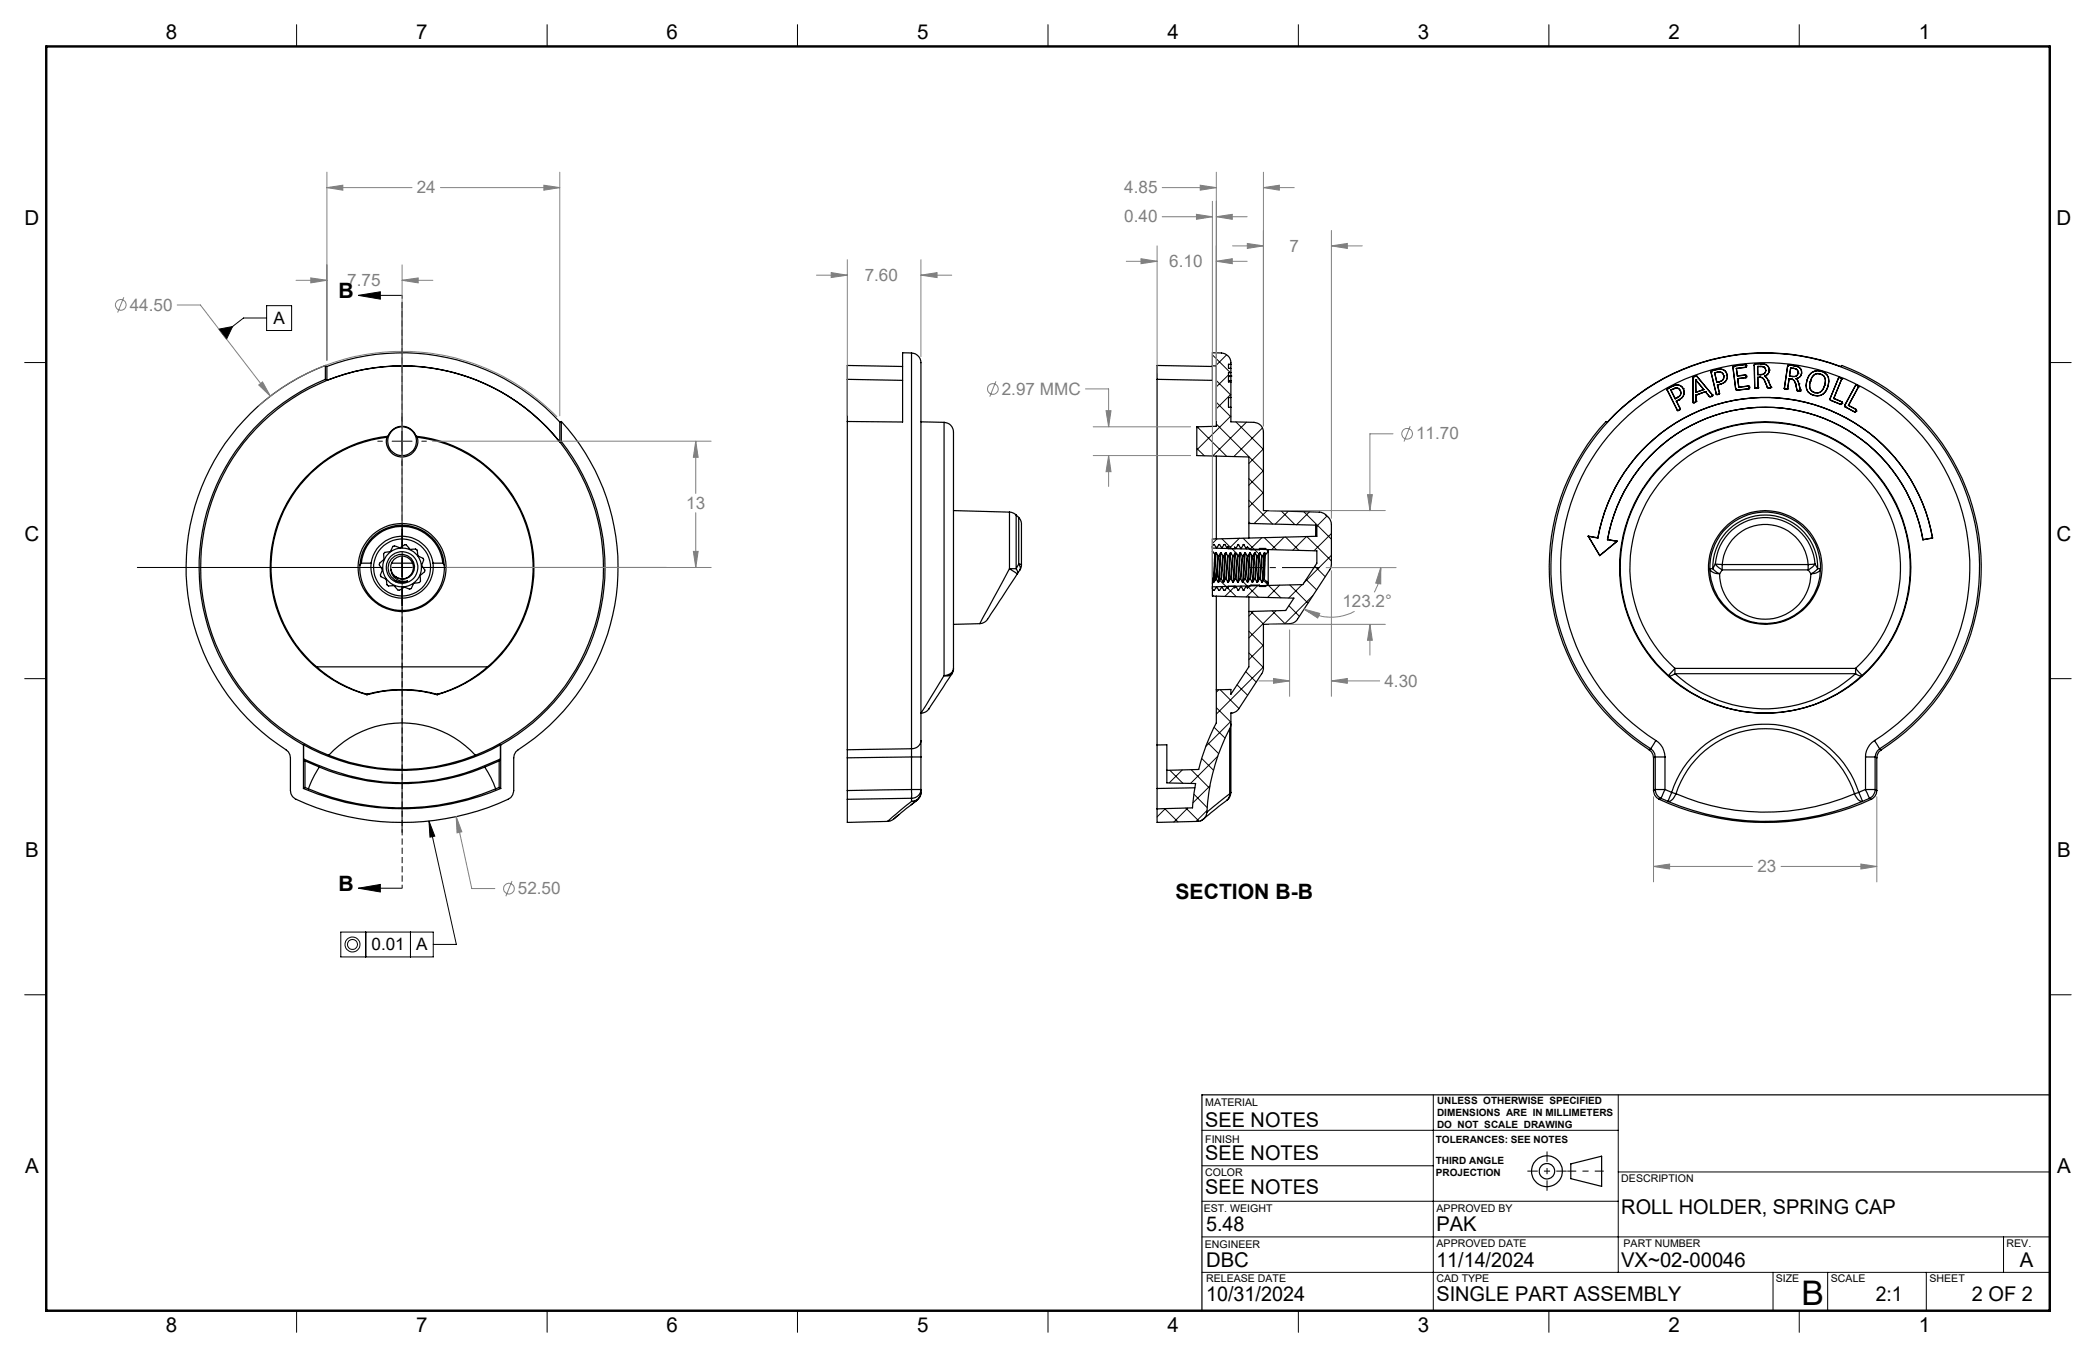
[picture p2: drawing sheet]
<svg xmlns="http://www.w3.org/2000/svg" width="432mm" height="279mm" viewBox="0 0 432 279" stroke-linecap="round" stroke-linejoin="round" font-family="sans-serif">
<g fill="none" stroke="#000" stroke-width=".25">
<path d="M67 78.1a41.8 41.8 0 0 0-25.9 36.2 41.8 41.8 0 0 0 21.4 39.1M67 75.2a44.5 44.5 0 0 0-28.4 37.1 44.5 44.5 0 0 0 20.3 42.1l.5 .4 .3 .6 .1 .6v6.8a1.93 1.93 0 0 0 1.2 1.8 52 52 0 0 0 44.2-.4l.4-.5 .2-.9v-6.8l.1-.6 .4-.6a44.9 44.9 0 0 0 21-38.3 44.3 44.3 0 0 0-11.7-29.7M67 78.1l.3 .2M67 75.2v2.9M67 75.2l.3 .3M67.3 78.3a41.4 41.4 0 0 1 48 12.7M67.3 75.5a44.2 44.2 0 0 1 48 11.4M67.3 75.5v2.8M174.6 78.1v8.7M174.6 78.1l11.3 .2M185.9 75.5l-11.3-.3v2.9M187.8 72.7a2.31 2.31 0 0 1 1.9 2.9v76.9"/>
<path d="M187.8 72.7l-1.9-.1v14.3l-11.3-.1M187.8 72.7v81.5M238.4 78.1v75.3M249.8 75.3v3l-11.4-.2M249.8 75.5l-11.4-.3v2.9M249.8 75.3l.8 .1v12.4l-4 .1v5.9l10.7 .3v13.7M253.1 78.4h.5M253.6 75h-.5v.8h.5v.9h-.5v.7h.5M253.6 76.7v.7M253.6 75v.8M253.6 75a2.04 2.04 0 0 0-2-2.3l-1.8-.1v2.7M253.6 77.5h-.5v1.1l.5 .1"/>
<path d="M253.6 77.5v.9M253.6 77.4h.1M253.6 77.4v.1M253.6 78.4v3.4M344.6 79.5a1.47 1.47 0 0 1 2.2 .5M344.6 79.5h.1M344.6 79.5l-1 .5M348.8 77.8h.1M348.8 77.8v4.9M349.1 77.5l-.3 .3M349.1 77.5h.5M349.1 77.5h.1"/>
<path d="M349.3 78.2h.1M349.3 78.2l.1 2.6M349.3 78.2l1.7 2M349.6 77.5l3.1 3.8M349.6 77.5h-.5M349.6 77.5h.1M352.5 76.7h.1M352.5 76.7l1.1 4.5M352.7 76.3l-.2 .4M352.7 76.3h.1M353.2 76.8h.1M353.2 76.8l.5 1.9"/>
<path d="M353.7 78.7h.1M353.7 76.1a1.55 1.55 0 0 1 2.1 1M353.7 76.1a1.48 1.48 0 0 1 2.1 1M353.7 76.1l-1 .2M353.7 76.1h.1M353.8 79.3l.5 1.7M353.8 79.3h.1M353.8 76.6a.95 .95 0 0 1 1.3 .7M353.8 76.6h.1M353.8 76.6l-.6 .2M354.3 78.6h.1M354.3 78.6l-.6 .1"/>
<path d="M354.4 79.1h.1M354.4 79.1l-.6 .2M355.1 77.3a1 1 0 0 1-.8 1.3M355.1 77.3h.1M355.1 77.3a.97 .97 0 0 1-.8 1.3M355.8 77.1a1.59 1.59 0 0 1-1.4 2M355.8 77.1h.1M355.8 77.1a1.64 1.64 0 0 1-1.4 2M357 75.7h.1M357 75.7l.6 4.4M357.2 75.4l-.2 .3M357.2 75.4h.1"/>
<path d="M357.7 75.9l.2 1.5M357.7 75.8l.2 1.6M357.7 75.8v.1M357.9 77.4h.1M358 78h.1M358 78l.2 1.7M358.2 79.7h.1M359.6 77.2l.2 .3M359.6 75l.2 .3M359.6 75.1l.2 .2M359.6 75v.1M359.6 77.2l-1.7 .2"/>
<path d="M359.6 75l-2.4 .4M359.6 77.2h.1M359.6 75.1l-2.4 .3M359.7 77.8h.1M359.7 77.8l-1.7 .2M359.7 75.6l-2 .3M359.7 75.6l-2 .2M359.7 75.6h.1M359.8 77.5l-.1 .3M359.8 75.3l-.1 .3M359.8 77.5h.1M359.8 75.3h.1"/>
<path d="M360.2 79.5l.2 .2M360.2 79.5h.1M360.2 79.5l-2 .2M360.4 79.7l-.1 .3M360.4 79.7h.1M361.4 75.2l.1 4.6M361.4 75.2h.1M361.5 79.8l.3 .2M361.5 79.8h.1M361.5 79.8l.3 .1M361.6 74.9l-.2 .3M361.6 74.9h1.1"/>
<path d="M361.6 74.9h.1M361.8 79.9v.1M362.1 75.5h.1M362.1 75.5h.6M362.1 75.5v1.7M362.1 77.7l.1 2.1M362.1 77.7h.4M362.1 77.2h.7M362.2 79.8l-.4 .2M362.2 79.8l-.4 .1M362.2 79.8h.1M362.5 77.7h.2a1.09 1.09 0 0 1 .9 .9"/>
<path d="M362.5 77.7h.1M362.5 77.7a.99 .99 0 0 1 1.1 .9M362.7 75.5h.1M362.7 75.5h.5M362.7 74.9h.6M362.7 74.9h.1M362.7 74.9h-1.1M362.8 77.1l-.7 .1M362.8 77.1v.1M363.2 75.5h.1M363.2 75.5l.4 .2 .2 .6M363.2 75.5a.77 .77 0 0 1 .5 .8"/>
<path d="M363.3 74.9a1.33 1.33 0 0 1 1.2 1.3M363.3 74.9a1.26 1.26 0 0 1 1.2 1.3M363.3 74.9h.1M363.5 77.5h.1M363.5 77.5l.3 .1 .5 .8M363.6 77.5l.7 .9M363.6 78.6l.5 1.2M363.6 78.6h.1M363.7 76.3a.83 .83 0 0 1-.9 .8M363.7 76.3h.1M363.8 76.3l-.1 .2a.9 .9 0 0 1-.9 .7M364.1 79.8l.4 .1"/>
<path d="M364.1 79.8h.1M364.3 78.4h.1M364.3 78.4l.5 1.1M364.3 78.4l.4 1.1M364.5 76.2a1.33 1.33 0 0 1-.9 1.3M364.5 76.2h.1M364.5 79.9h.1M364.7 79.5h.1M364.7 79.5l.1 .3M364.8 79.5v.3M364.8 79.8l-.3 .1M364.8 79.8h.1"/>
<path d="M367.6 80l.3 .2M367.6 80h.1M368.3 75.4h.1M368.3 75.4l-.7 4.6M368.5 75.1l-.2 .3M368.5 75.1h.1M368.5 75.1l1.1 .2M368.6 78h.1M368.6 78l-.3 2.1M368.6 78h.4M368.7 77.4h.1M368.7 77.4l.6 .1"/>
<path d="M368.9 75.8l-.2 1.6M368.9 75.7v.1M368.9 75.7l.6 .1M368.9 75.8h.5M369 78l.1 .1a1.08 1.08 0 0 1 .8 1M369 78h.1M369 78a.98 .98 0 0 1 .9 1.1M369.3 77.5h.1M369.4 75.8h.1M369.4 75.8l.6 .2M369.5 75.8l.5 .2M369.6 75.3l.5 .1"/>
<path d="M369.6 75.3h.1M369.9 79.1h.1M369.9 79.1l.3 1.2M370 76h.1M370 76a.68 .68 0 0 1 .4 .8M370 78h.1M370 78l.2 .2 .4 .8M370 78l.6 1M370.1 75.4a1.26 1.26 0 0 1 1.1 1.5M370.1 75.4a1.22 1.22 0 0 1 1 1.5M370.1 75.4h.1M370.4 76.8h.1"/>
<path d="M370.4 76.8a.86 .86 0 0 1-1.1 .7M370.4 76.8a.82 .82 0 0 1-1.1 .7M370.6 79h.1M370.6 79l.3 1.2M371.1 76.9a1.22 1.22 0 0 1-1.1 1.1M371.1 76.9h.1M371.2 76.9a1.31 1.31 0 0 1-1.2 1.1M372.3 78.3a2.2 2.2 0 0 0 1.4 3.1M372.3 78.3v.1M372.3 78.4a2.13 2.13 0 0 0 1.4 3M373 78.5a1.53 1.53 0 0 0 .9 2.3M373 78.5a1.58 1.58 0 0 0 .9 2.4"/>
<path d="M373 78.5h.1M375 77h.1M375 77a1.62 1.62 0 0 1 .9 2.3M375 77a1.56 1.56 0 0 1 .9 2.3M375 77a1.55 1.55 0 0 0-2 1.5M375.2 76.4a2.12 2.12 0 0 1 1.4 3.1M375.2 76.4a2.24 2.24 0 0 0-2.9 1.9M375.2 76.4a2.08 2.08 0 0 1 1.4 3.1M375.2 76.4h.1M375.2 76.4a2.27 2.27 0 0 0-2.9 2M375.9 79.3h.1M375.9 79.3a1.62 1.62 0 0 1-2 1.5"/>
<path d="M375.9 79.3a1.72 1.72 0 0 1-2 1.6M376.6 79.5h.1M376.6 79.5a2.23 2.23 0 0 1-2.9 1.9M376.6 79.5a2.33 2.33 0 0 1-2.9 1.9M378.8 77.8h.3M378.8 77.8h.1M378.8 77.8l-1.8 4.3M379.1 77.8l.3 .2M379.1 77.8h.1M379.4 78h.1M379.4 78l-1.6 4M382.3 79.3l.4 .1"/>
<path d="M382.3 79.3l.3 .1M382.3 79.3h.1M382.3 79.3l-2.3 4.1M382.3 79.3l-2.2 4.1M382.6 79.4l.3 .3M382.6 79.4h.1M382.7 79.4l.2 .3M382.9 79.7h.1M382.9 79.7l-2.1 3.8M79.7 90a3.2 3.2 0 0 0 3.1 4.1 3.2 3.2 0 0 0 3.2-4.1M79.7 90a27 27 0 0 0-22.7 18.9 27 27 0 0 0 8.2 28.4M79.9 89.8l-.2 .2"/>
<path d="M79.9 89.8a3.1 3.1 0 0 1 2.9-2 3.1 3.1 0 0 1 2.9 2M79.9 89.8a27.2 27.2 0 0 0-24.2 24.8 27.2 27.2 0 0 0 19.9 28.5M85.7 89.8a27.2 27.2 0 0 1 24.2 24.8 27.2 27.2 0 0 1-19.8 28.5M85.7 89.8l.3 .2M86 90a27 27 0 0 1 22.6 18.9 27 27 0 0 1-8.2 28.4M115.3 86.9v4.1M115.6 90.9a41.8 41.8 0 0 1-12.4 62.5M115.6 90.9l-.3 .1M115.6 86.8l-.3 .1M115.6 86.8v4.1M174.6 86.8v67.6M189.7 86.9l4.8 .1"/>
<path d="M194.5 87a2.31 2.31 0 0 1 1.9 2.9v47.7M194.5 87v52.1M250.6 93.9v17M253.6 83.9v3l4.7 .1a1.99 1.99 0 0 1 2 2v16.1l11.7 .3 .9 .4 .8 .7 .5 1.1 .1 8.6-.2 .7-6.8 10.6a1.96 1.96 0 0 1-1.6 .9l-5.4 .2v9.2l-.2 .5-4.9 7.6a2.04 2.04 0 0 1-1.6 .9M253.6 81.8v2.1M253.6 81.8h-.5v2.1h.5M343.5 80.4h.1M343.5 80.4l2 4.1M343.5 80.4l2.1 4.1M343.6 80l-.2 .2 .1 .2M343.6 80h.1M343.6 80l-.1 .1v.3"/>
<path d="M344.2 80.3h.1M344.2 80.3l.9 1.8M344.8 80h.1M344.8 80a.95 .95 0 0 1 1.4 .4M344.8 80a.9 .9 0 0 1 1.3 .4M344.8 80l-.6 .3M345.1 82.1h.1M345.3 82.6h.1M345.3 82.6l.8 1.6M345.4 82.6l.8 1.6M345.5 84.5h.1M345.6 81.8h.1"/>
<path d="M345.6 81.8l-.5 .3M345.7 81.8l-.6 .3M345.9 82.3h.1M345.9 82.3l-.5 .3M345.9 82.3l-.6 .3M345.9 84.5h-.3M345.9 84.5h.1M345.9 84.5h-.4M346.1 84.2l-.2 .3M346.1 80.4a.92 .92 0 0 1-.5 1.4M346.2 84.2l-.3 .3M346.2 84.2h-.1"/>
<path d="M346.2 80.4h-.1M346.2 80.4a1.06 1.06 0 0 1-.5 1.4M346.8 80a1.59 1.59 0 0 1-.9 2.3M346.8 80h.1M348.8 82.7v.2h.3M348.8 82.7h.1M349.1 82.9h.1M349.4 80.8h.1M349.4 81.4h.1M349.4 81.4v1.2M349.4 82.6l-.3 .3M349.4 82.6h.1"/>
<path d="M351 80.2l-1.6 .6M351 80.2h.1M351.3 80.6h.1M351.3 80.6l-1.9 .8M351.3 80.6l.8 1M352.1 81.6h.5M352.1 81.6h.1M352.6 81.6h.1M352.7 81.3l.1 .2-.2 .1M352.7 81.3h.1M353.6 81.2h.3M353.6 81.2h.1"/>
<path d="M353.9 81.2h.1M354.2 81l-.3 .2M354.2 81h.1M354.3 81l-.4 .2M357.6 80.1l.3 .3M357.6 80.1h.1M357.9 80.3v.1M360.3 80h.1M360.3 80l-2.4 .4M367.9 80.2h.1M368.3 80.1l-.4 .1M368.3 80.1h.1"/>
<path d="M370.2 80.3l.4 .2M370.2 80.3h.1M370.6 80.5h.1M370.9 80.2v.3M370.9 80.2h.1M370.9 80.5h-.3M370.9 80.5h.1M373.7 81.4h.1M373.9 80.8v.1M377 82.1l.2 .3M377 82.1h.1M377.2 82.4h.1"/>
<path d="M377.2 82.4l2 .9M377.8 82.1l1.6 .6M377.8 82l1.6 .7M377.8 82v.1M379.2 83.3h.1M379.4 82.7v.3M379.4 82.7h.1M379.4 83l-.2 .3M379.4 83h.1M380 83.4l.2 .4M380 83.4h.1M380.1 83.4l.1 .4"/>
<path d="M380.2 83.8h.1M380.2 83.8l1.9 1M380.8 83.5l1.6 .8M380.8 83.5h.1M382.1 84.8h.1M382.4 84.6l-.3 .2M382.4 84.6h.1M382.4 84.3v.3M74.2 116.3a8.7 8.7 0 0 1 8.6-8.2 8.7 8.7 0 0 1 8.7 8.2M74.2 116.3a8.7 8.7 0 0 0 8.6 9.4 8.7 8.7 0 0 0 8.7-9.4M74.4 116l-.2 .3M74.4 116a8.4 8.4 0 0 1 8.4-7.6 8.4 8.4 0 0 1 8.4 7.6"/>
<path d="M74.4 116h2M76.4 116a6.4 6.4 0 0 1 6.4-5.6 6.4 6.4 0 0 1 6.4 5.6M76.4 116a6.4 6.4 0 0 0 6.4 7.2 6.4 6.4 0 0 0 6.4-7.2M79.2 113.8l1.2-.2 .5-1.1 .4-.1 1.1 .4 1-.7 .3 .1 .8 .9 1.1-.1 .2 .2 .3 1.2 1.1 .7-.3 1.3 .6 1v.3l-1 .8 .1 1.1-.1 .2-1.3 .3-.5 1.1-.3 .1-1.1-.4-1.1 .6-1-.9-1.3-.1-.2-.1-.1-1.2-1.1-.5-.1-.3 .4-1.1-.7-1.1 1-1-.1-1.1zM80.5 117.3a2.34 2.34 0 0 1 2.5-2.8 2.34 2.34 0 0 1 2 3.2 2.34 2.34 0 0 1-3.6 1M80.6 115.1a2.63 2.63 0 0 1 4.2 0 2.63 2.63 0 0 1-1.2 4.1 2.49 2.49 0 0 1-3.1-1.9 2.7 2.7 0 0 0 3.5 2.3 3.1 3.1 0 0 1-2.6-.1 2.94 2.94 0 0 1-.8-4.4zM80.7 116h4.3M89.2 116h2M91.2 116l.3 .3M196.4 105.1l11.6 .3M208 105.4l.9 .3 .4 .3M208 117.1l1.6 1"/>
<path d="M208 117.1h1.3M208 105.4v11.7M208 117.1l-6.1 11.3M209.3 117.1a.91 .91 0 0 1 .3 1M209.3 106v11.1M209.3 106l.6 .5M209.6 118.1l-6.1 9.4a2.05 2.05 0 0 1-1.6 .9M209.9 106.5l.1 .2a3.4 3.4 0 0 1 .4 2.7v6.8M209.9 116.1a1.13 1.13 0 0 1 .2 1.2M209.9 116.1l.5 .1M209.9 106.5v9.6M209.9 116.1l-.6 1"/>
<path d="M210.1 117.3l-.5 .8M210.4 116.2l-.3 1.1M249.8 113.6v6.5M249.8 112.5l.4-.4 .4 .7 .5-.7h.1l.5 .7 .5-.7h.1l.5 .7 .2-.3v.5h1.4v-.4l.2 .4 .6-.9 .5 .9 .4-.9h.2l.5 .9 .2-.4 .7 .6h1.8v-.3h1.2l.6 .7M249.8 113.6l.5 .5M249.8 112.9l21.5 .5v2.6l-2.9 4.4-18.6 .4M250 119.6v.2M250 119.8l-.2 .3M250.2 119.7l-.2 .1M250.3 114.1l-.3 5.5M250.4 113.9l-.4 5.7M250.6 113.8l-.5 6"/>
<path d="M250.6 113.8l.4 .7M250.6 113.8l-.3 .3M250.6 119.2l.4 .6M250.6 119.2l-.4 .5M250.7 117.3l-.5 2.4M250.7 118.8l-.1 .4M250.7 117.3v1.5M251 114.5l-.3 2.8M251 114.5h.1M251 114.5l-.3 4.3M251.1 114.5h.1M251.4 113.9l-.4 5.9"/>
<path d="M251.5 119.2l-.5 .6M251.5 119.2h.1M251.6 113.8l-.5 6M251.6 113.8l.4 .7M251.6 119.2l.4 .6M251.6 113.8l-.5 .7M252 114.5l-.5 4.7M252 114.5h.1M252.1 114.5l-.5 4.7M252.1 114.5h.1M252.4 113.9l-.4 5.9M252.4 119.2l-.3 .6h-.1"/>
<path d="M252.4 119.2h.2M252.6 113.8l-.5 6M252.6 113.8l.3 .7M252.6 119.2l.3 .6M252.6 113.8h-.2l-.3 .7M252.9 114.5l-.5 4.7M252.9 114.5h.2M253 114.6l-.4 4.6M253.1 114.5h-.1M253.4 113.9l-.5 5.9M253.5 119.2l-.4 .6h-.2M253.5 119.2h.1"/>
<path d="M253.6 113.8l-.5 5.9M253.6 113.8l.4 .7M253.6 119.2l.4 .6M253.6 113.8l-.5 .7M253.9 114.6l-.4 4.6M254 114.5h-.1M254 114.5h.1M254 114.6l-.4 4.6M254.1 114.5h-.1M254.5 113.9l-.5 5.9M254.5 119.2l-.5 .6M254.5 119.2h.1"/>
<path d="M254.6 113.8l-.5 5.9M254.6 113.8l.4 .7M254.6 113.8l-.5 .7M254.6 119.2l.4 .6M255 114.5l-.5 4.7M255 114.5h.1M255 114.6l-.4 4.6M255.1 114.5h.1M255.4 119.2l-.3 .6h-.1M255.4 113.9l-.4 5.9M255.4 119.2h.2M255.6 113.8l-.5 6"/>
<path d="M255.6 113.8l.3 .7M255.6 119.2l.3 .6M255.6 113.8h-.2l-.3 .7M255.9 114.5l-.5 4.7M255.9 114.5h.2M256 114.5l-.4 4.7M256.1 114.5h-.1M256.4 113.9l-.5 5.9M256.5 119.2l-.4 .6h-.2M256.5 119.2h.1M256.6 113.8l-.5 6M256.6 113.8l.4 .7"/>
<path d="M256.6 113.8l-.5 .7M256.6 119.2l.4 .6M257 114.5l-.5 4.7M257 114.5h.1M257 114.5l-.4 4.7M257.1 114.5h.1M257.3 107.8v3M257.3 107.8l13.7 .3M257.5 119.2l-.5 .6M257.5 113.9l-.5 5.9M257.5 119.2h.1M257.6 113.8l-.5 6"/>
<path d="M257.6 113.8l.4 .7M257.6 113.8l-.5 .7M257.6 119.2l.4 .6M258 114.5l-.5 4.7M258 114.5h.1M258 114.6l-.4 4.6M258.1 114.5h.1M258.4 119.2l-.3 .6h-.1M258.4 113.9l-.4 5.9M258.4 119.2h.2M258.6 113.8l-.5 5.9M258.6 113.8l.3 .7"/>
<path d="M258.6 119.2l.3 .6M258.6 113.8h-.2l-.3 .7M258.9 114.5l-.5 4.7M258.9 114.5h.2M259 114.5l-.4 4.7M259.1 114.5h.1M259.4 113.9l-.5 5.9M259.5 119.2l-.4 .6h-.2M259.5 119.2h.1M259.6 113.8l-.5 5.9M259.6 113.8l.4 .7M259.6 113.8l-.5 .7"/>
<path d="M259.6 119.2l.4 .6M260 114.5l-.5 4.7M260 114.5h.1M260.1 114.5l-.5 4.7M260.1 114.5h.1M260.4 119.3l-.4 .5M260.4 119.3l.5 .4M260.5 119.2l-.1 .1M260.5 113.9l-.5 5.9M260.6 113.8l-.5 6M260.6 113.8l.1 .3M260.6 113.8l-.5 .7"/>
<path d="M260.7 114.1l-.2 5M260.9 119.7v.1M260.9 119.8h.1M261 119.7v.1M261 119.7h-.1M261 119.7l-.1 .1M261 119.8l.3 .3M261.3 113.6v6.5M261.3 113.6l-.6 .5M271 108.1v2.3M271 108.1l.3 .3v2l-21.5 .6v2.6M327.2 110.4l2 .4"/>
<path d="M327.2 110.4l2.4 4M329.2 110.8a35 35 0 0 1 34.5-29 35 35 0 0 1 34.4 29M329.2 110.8a35 35 0 0 1 34.4-29 35 35 0 0 1 34.5 29M329.6 114.4h.1M331.2 111.1a33 33 0 0 1 32.5-27.2 33 33 0 0 1 32.5 27.2M331.2 111.1l1.9 .3M331.2 111.1a33 33 0 0 1 32.5-27.2 33 33 0 0 1 32.4 27.2M331.2 111.1l2 .3M331.2 111.1h.1M333.1 111.4l-3.5 3M333.1 111.4h.1M333.2 111.4l-3.6 3"/>
<path d="M352.2 117.1h.6M352.2 117.1a1.91 1.91 0 0 0 2.1 1M352.2 117.1a11.4 11.4 0 0 0 11.4 11.3 11.4 11.4 0 0 0 11.4-11.3M352.2 117.1a11.4 11.4 0 0 1 11.4-11.7 11.4 11.4 0 0 1 11.4 11.7M352.8 117.1l.9 .7 .6 .3M352.8 117.1a10.8 10.8 0 0 1 10.9-11.1 10.8 10.8 0 0 1 10.8 11.1M353.4 116.1a10.3 10.3 0 0 1 10.2-9.5 10.3 10.3 0 0 1 10.3 9.5M353.4 116.1l1.4 .1M353.4 116.1l.4 .6 1 .6M353.4 116.1l-.6 1M354.3 118.1a9.4 9.4 0 0 0 9.4 9.4 9.4 9.4 0 0 0 9.4-9.4M354.8 116.2a8.9 8.9 0 0 1 8.8-8.2 8.9 8.9 0 0 1 8.9 8.2"/>
<path d="M354.8 116.2v1.1M354.8 117.3l-.5 .8M354.8 116.2h17.7M354.8 117.3h17.7M372.5 116.2v1.1M372.5 117.3l.6 .8M373.9 116.1l-1.4 .1M373.9 116.1l-.4 .6-1 .6M373.9 116.1l.6 1M374.5 117.1l-.8 .7-.6 .3M374.5 117.1h.5M375 117.1a1.82 1.82 0 0 1-1.9 1"/>
<path d="M396.1 111.1h.1M398.1 110.8h.1M398.1 110.8l-1.9 .3M398.1 110.8l-2 .3M65.2 137.3a26 26 0 0 0 10.4 5.6M65.2 137.3h35.2M100.4 137.3a26 26 0 0 1-10.3 5.6M196.1 138.7l-4.4 6.7a2.25 2.25 0 0 1-1.9 1.4l4.7-7.7M196.1 138.7a1.43 1.43 0 0 1-1.6 .4M196.4 137.6a1.8 1.8 0 0 1-1.9 1.5M196.4 137.6l-.3 1.1M201.9 128.4l-5.5 .2"/>
<path d="M249.8 120.1v2.6l16.8 .5-1.7 2.5-7.6 .2M250.6 122.7v19.3M257.3 122.9v3M257.3 125.9v11.4l-3.7 5.6v-.9h-3M261.3 120.1l-.6 .7h-1.2v-.3h-1.8l-.7 .6-.2-.4-.5 .9h-.2l-.4-.9-.5 .9-.6-.9-.2 .3v-.3h-1.4v.5l-.2-.3-.5 .7h-.1l-.5-.7-.5 .7h-.1l-.5-.7-.4 .7-.4-.4M343.7 139.1a29.9 29.9 0 0 1-1.6-43 29.9 29.9 0 0 1 43.1 0 29.9 29.9 0 0 1-1.6 43M343.7 139.1a29.5 29.5 0 0 0 39.9 0M345.1 137.6a27.9 27.9 0 0 1-1.5-40.1 27.9 27.9 0 0 1 40.1 0 27.9 27.9 0 0 1-1.4 40.1M345.1 137.6l-1.4 1.5M345.1 137.6v1.1M345.1 138.7a1.31 1.31 0 0 1-1.4 .4M345.1 138.7a27.5 27.5 0 0 0 37.2 0"/>
<path d="M345.1 137.6h37.2M345.1 138.7h37.2M382.3 137.6l1.3 1.5M382.3 138.7a1.27 1.27 0 0 0 1.3 .4M382.3 137.6v1.1M62.5 153.4a41.6 41.6 0 0 0 40.6 0M62.5 153.4v8.9M62.5 153.4h.1M62.8 156.7v5.4M62.8 156.7l3 1.2M65.8 157.9a44.3 44.3 0 0 0 34.1 0M65.8 157.9l-1 1.7-1.3 2.8"/>
<path d="M67.7 155.5a40.5 40.5 0 0 0 30.2 0M67.7 155.5a41.5 41.5 0 0 1-18-63.7 41.5 41.5 0 0 1 66.2 0 41.5 41.5 0 0 1-18 63.7M67.7 155.5a20.4 20.4 0 0 1 30.2 0M75.6 143.1a26.6 26.6 0 0 1 14.5 0M75.6 142.9h.1M75.6 142.9a27.6 27.6 0 0 1 14.5 0M75.6 142.9v.2M90.1 142.9h.1M90.1 142.9v.2M99.9 157.9l1.2 2.2 1 2.3M102.8 156.7v5.4M102.8 156.7l-2.9 1.2"/>
<path d="M103.1 156.3a44.9 44.9 0 0 1-27.7 4.2 54.4 54.4 0 0 1-12.9-4.2l.3 .4M103.1 156.3l-.3 .4M103.1 153.4v2.9M103.1 153.4h.1M103.2 153.4v8.9M174.6 154.4v1.6M174.6 156v6.8M187.8 154.2l-13.2 .2M187.8 154.2v1.7M187.8 155.9l-13.2 .1M187.8 155.9h1.9M187.8 155.9v6.7"/>
<path d="M189.7 152.5a1.82 1.82 0 0 1-1.9 1.7M189.7 152.5v3.4M189.7 155.9v6.7M238.4 153.4h2v5.2M238.4 153.4v8.9M240.4 158.6v2.6l5.9 .1-.6 5-7.3 .2M250.6 142v6.8a41.6 41.6 0 0 0-3.7 9.6l-6.5 .2M253.3 150a41.7 41.7 0 0 0-4.7 17.2M253.3 150v13.4M253.6 146.8h.1M253.6 149.1l-.3 .9M253.6 149.1v14.1"/>
<path d="M253.6 146.8v2.3M339.7 154.4l.5 .4 .3 .6 .1 .6M339.7 154.4a44.5 44.5 0 0 1-8.8-67.6l.3 .1a44.1 44.1 0 0 1 48-11.4l.2-.3a44.5 44.5 0 0 1 28.5 37.1 44.5 44.5 0 0 1-20.3 42.1M340.1 154.2a44.1 44.1 0 0 1-9.9-66.2 44.1 44.1 0 0 1 66.9 0 44.1 44.1 0 0 1-9.9 66.2M340.1 154.2l.8 1 .1 .7M340.1 154.2l-.4 .2M340.6 156v6.8M341 155.9h2M341 155.9l-.4 .1M341 155.9v6.7M341.1 152.5a4 4 0 0 1 1.9 3.4M341.1 152.5a42.2 42.2 0 0 1-9.4-63.2 42.2 42.2 0 0 1 63.9 0 42.2 42.2 0 0 1-9.4 63.2"/>
<path d="M341.1 152.5l-1 1.7M343 155.9v6.7M384.3 155.9h2M384.3 155.9v6.7M386.2 152.5a4.1 4.1 0 0 0-1.9 3.4M386.2 152.5l1 1.7M386.3 155.9l.3 .1M386.3 155.9v6.7M386.6 156v6.8M387.2 154.2l-.4 .4-.5 1.3M387.2 154.2l.4 .2M387.6 154.4l-.5 .4-.3 .6-.2 .6"/>
<path d="M62.5 162.3a51.6 51.6 0 0 0 40.7 0M62.8 162.1l-.3 .2M62.8 162.1l.7 .3M63.5 162.4a49.3 49.3 0 0 0 38.6 0M102.8 162.1l-.7 .3M102.8 162.1l.4 .2M174.6 162.8v1.8M174.6 164.6v4.7l8.3-.2M185.1 167.8a4.1 4.1 0 0 1-2.2 1.3M187.8 162.6l-13.2 .2M187.8 162.6v1.8M187.8 164.4l-13.2 .2"/>
<path d="M187.8 162.6h1.9M187.8 164.4v.6M187.8 165l-4.9 4.1M188.9 164.7l-4.8 3.9M188.9 164.7l-1.2 1M188.9 164.7l-.4 .3h-.7M189.7 163.2a1.82 1.82 0 0 1-.8 1.5M189.7 162.6a1.87 1.87 0 0 1-1.9 1.8M189.7 163.2a1.93 1.93 0 0 1-1.9 1.8M189.7 162.6v.6M238.4 162.3v4.2M238.4 166.5v2.8l8.3-.2"/>
<path d="M246.1 162.2l-7.7 .1M246.7 169.1h.1M248.6 167.2a1.99 1.99 0 0 1-1.9 1.9M252.8 164.7l-5.5 4.3M253.3 163.4l-4.7 3.8M253.3 163.4l-.1 .7-.4 .6M253.6 163.2a1.97 1.97 0 0 1-.8 1.5M253.6 163.2l-.3 .2M340.6 162.8a1.99 1.99 0 0 0 1.2 1.8M341 162.6a1.97 1.97 0 0 0 1.2 1.8M341 162.6h2M341 162.6l-.4 .2"/>
<path d="M341.8 164.6a52.4 52.4 0 0 0 43.7 0M342.2 164.4l-.4 .2M342.2 164.4l1.4 .6M343 162.6l1.4 .6M343 162.6l-.8 1.8M343.6 165a50.7 50.7 0 0 0 40.1 0M344.4 163.2a20.3 20.3 0 0 1 19.3-14.1 20.3 20.3 0 0 1 19.2 14.1M344.4 163.2l-.8 1.8M344.4 163.2l.9 .2M345.3 163.4a19.3 19.3 0 0 1 18.4-13.4 19.3 19.3 0 0 1 18.4 13.4M345.3 163.4a46.8 46.8 0 0 0 36.8 0M345.3 163.4a1.93 1.93 0 0 1-1.7 1.6"/>
<path d="M382.1 163.4a1.85 1.85 0 0 0 1.6 1.6M382.9 163.2l.8 1.8M382.9 163.2l-.8 .2M384.3 162.6l-1.4 .6M384.3 162.6l.8 1.8M384.3 162.6h2M385.1 164.4l-1.4 .6M385.1 164.4l.4 .2M386.3 162.6a2.02 2.02 0 0 1-1.2 1.8M386.3 162.6l.3 .2M386.6 162.8a1.93 1.93 0 0 1-1.1 1.8M323.6 239.6l6.4-1.5v6.2l-6.4-1.6z"/>
<path d="M422.3 225.4h-174.7v44.5"/>
<circle cx="82.8" cy="90.8" r="2.96"/>
<circle cx="82.8" cy="116.8" r="4"/>
<circle cx="82.8" cy="116.8" r="5.9"/>
<circle cx="82.8" cy="116.8" r="3.3"/>
<circle cx="82.8" cy="116.8" r="9.1"/>
<circle cx="363.6" cy="116.8" r="30"/>
<circle cx="363.7" cy="116.8" r="11.7"/>
<circle cx="318.7" cy="241.1" r="3.2"/>
<circle cx="318.7" cy="241.2" r="1.6"/>
</g>
<g fill="none" stroke="#000" stroke-width=".21">
<path d="M61.1 5.1v4.5M112.7 5.1v4.5M164.3 5.1v4.5M215.9 5.1v4.5M267.5 5.1v4.5M319.1 5.1v4.5M370.7 5.1v4.5M5.1 74.6h4.4M45.1 67.8l2.8-.6-1.2 2.6zM54.9 65.5h-4.7l-4.3 3.3M54.9 62.9h5.2v5.2h-5.2zM73.8 60.8l4.6-.7v1.5z"/>
<path d="M73.8 60.8h9M82.8 62.3v50.5M249.8 73.1l3.6 3.6M250.6 78.4l3 3M252.7 73.1l-2.3 2.3M253.1 77.2l-2.5 2.5M253.6 76.7h-.1M422.3 74.6h4.4M77.8 90.8h1M80.8 90.8h4.1M86.9 90.8h.9M246.6 92.3l1.5 1.5"/>
<path d="M246.6 87.9l6.1 6.1M246.9 87.9l-.3 .3M250.6 87.3l9.7 9.7M250.6 82.8l3 3M253.6 81.2l-3 3M253.6 85.7l-7 6.9M254.6 86.9l5.7 5.6M256.8 86.9l-7 7M257.3 98.5l3 3M260.1 88.1l-5.9 5.9M260.3 92.4l-3 3M260.3 96.9l-3 3"/>
<path d="M28.3 116.8h50.5M80.8 116.8h4.1M82.8 114.8v4.1M86.9 116.8h50.5M249.8 113.5l.5 .6M250.7 110.9l-.9 1M251.3 119.5l1.5 1.4M251.7 110.9l2.1 2.1M253.8 113l1.4 1.4M255.3 110.8l-2.1 2.1M256.1 110.8l2.2 2.3M256.1 119.8l1.1 1.1"/>
<path d="M257.3 107.5l.3 .3M257.3 103l4.9 4.9M258.5 113.2l.6 .6M260 110.7l-2.4 2.3M260.3 101.4l-3 3M260.3 119.5l.8 .8M260.5 110.7l2.5 2.5M261 105.2l-2.7 2.6M264 105.2l2.8 2.8M264.5 110.6l-2.5 2.6M264.8 110.6l2.8 2.7M265.4 105.3l-2.7 2.6"/>
<path d="M268.6 105.4l5.7 5.6M269.1 119.3l2.2 2.2M269.2 110.5l-2.9 2.8M269.2 110.5l5.1 5M269.8 105.4l-2.7 2.7M270.9 116.6l2.1 2.1M273.4 106.3l-2.1 2.1M274.3 109.9l-3.6 3.5M274.3 114.3l-5.7 5.7M5.1 139.7h4.4M82.8 120.9v50.5M249.8 122.4l.2 .3"/>
<path d="M249.8 120.8v.1M252.6 120.8l2.1 2M254.4 120.7l-2 2.1M256.6 138.3l2.2 2.1M257 120.7l2.3 2.3M257.3 134.4l3 3M257.3 130l3 3M257.7 125.9l2.6 2.7M258.2 125.9l-.9 1M259 120.6l-2.2 2.3M260.3 132.8l-3 3M260.3 137.3l-9.7 9.7"/>
<path d="M261.3 120.5l2.6 2.6M262.1 125.8l2.6 2.6M262.9 125.8l-5.6 5.5M263.6 120.5l-2.5 2.5M265.5 124.7l2.2 2.2M265.7 120.4l3.8 3.8M268.3 120.4l-2.8 2.7M270.5 122.6l-5.8 5.8M422.3 139.7h4.4M241 158.6l2.7 2.7M243.6 158.5l-2.7 2.7M245.4 158.5l3.8 3.8"/>
<path d="M247.6 156.2l2.4 2.4M248.7 152.9l2.4 2.3M250.1 149.8l2.3 2.2M250.6 145.7l3 3M250.9 155.7l-5.6 5.6M251.1 142l-.5 .5M251.4 142l3.8 3.9M253.6 148.5l-5.2 5.2M254.8 141l2.2 2.2M88.4 169.1l1.2 3.1-1 .2zM88.4 169.1l5.6 25.4h-4.7M239.9 166.5l2.8 2.7"/>
<path d="M240.1 166.5l-1.7 1.7M244.3 166.4l2.7 2.7M244.7 166.4l-2.9 2.9M246 163.5l2.7 2.8M248.6 166.9l-2.2 2.2M249.3 161.8l-3.6 3.5M70.2 191.9h19.1v5.1h-19.1zM73.8 182.9l4.6-.8v1.6zM73.8 182.9h9M75.4 191.9v5.1M84.6 191.9v5.1M5.1 204.8h4.4"/>
<path d="M422.3 204.8h4.4M247.6 232.7h85.8M295.3 225.4v44.5M333.4 225.4v36.6M247.6 254.7h174.7M247.6 247.3h85.8M247.6 240h47.7M333.4 241.3h88.9M412.7 254.7v7.3M61.1 269.9v4.4M112.7 269.9v4.4M164.3 269.9v4.4"/>
<path d="M215.9 269.9v4.4M247.6 262h174.7M267.5 269.9v4.4M319.1 269.9v4.4M365.3 262v7.9M370.7 269.9v4.4M376.5 262v7.9M396.8 262v7.9"/>
<circle cx="72.6" cy="194.5" r="1.53"/>
<circle cx="72.6" cy="194.5" r="1.03"/>
</g>
<g fill="none" stroke="#808080" stroke-width=".21">
<path d="M67.3 38.6l3.3-.5v1.1zM67.3 35.5v38.7M67.3 38.6h17.6M90.7 38.6h24.6M112 38.1l3.3 .5-3.3 .6zM115.3 35.5v50.1M239.4 38.6h11.2M247.3 38.1l3.3 .5-3.3 .6zM250.6 35.5v51M260.3 38.6l3.3-.5v1.1zM260.3 38.6h6.3M260.3 35.5v52.2"/>
<path d="M61 57.7h6.3M64 57.2l3.3 .5-3.3 .5zM82.8 57.7l3.3-.5v1zM82.8 54.5v53.2M82.8 57.7h6.4M168.2 56.7h6.4M171.2 56.1l3.4 .6-3.4 .5zM174.6 53.5v32M189.7 56.7l3.3-.6v1.1zM189.7 53.5v19.9M189.7 56.7h6.4M232 53.8h6.4"/>
<path d="M235.1 53.3l3.3 .5-3.3 .5zM238.4 50.6v26.2M239.4 44.6h10.4M246.5 44.1l3.3 .5-3.3 .6zM249.8 41.5v77.3M250.6 53.8l3.3-.5v1zM250.6 44.6l3.3-.5v1.1zM250.6 53.8h6.3M250.6 44.6h6.3M253.9 50.6h6.4M257 50.1l3.3 .5-3.3 .6zM274.3 50.6l3.3-.5v1.1z"/>
<path d="M274.3 47.4v59.3M274.3 50.6h6.3M25.5 61.2l-1.3 3.1M36.5 62.8h4.8l14.4 18.8M53.3 79.3l.8-.7 1.6 3zM205.2 78.5l-1.3 3.2M53.3 83.6a44.5 44.5 0 0 1 61.5 2.2M89.1 90.8h57.4M143.3 90.8l.5 3.4h-1zM143.3 90.8v10.8M223.6 80.1h4.8v7.8M225.2 93.8h20.1"/>
<path d="M225.2 87.9h20.1M227.9 84.6h1l-.5 3.3zM228.4 93.8l.5 3.3h-1zM228.4 93.8v6.4M287 89.3h-4.8v15.8M290.5 87.7l-1.3 3.2M92 116.8h54.5M142.8 113.5h1l-.5 3.3zM143.3 105.6v11.2M261.5 105.1h23.9M273.2 116.9h14.4M274.3 117.5v25.9"/>
<path d="M281.7 101.8h1l-.5 3.3zM284.4 116.9v3.3l-1-.1zM284.4 116.9a10.3 10.3 0 0 1-1.3 5.1M261.5 128.6h23.9M262.4 139.7l3.3 .5-3.3 .5zM265.7 129.7v13.7M268.6 125.4l3.3 .9-.4 .9zM268.6 125.4a10.2 10.2 0 0 0 10.4 .5M282.2 128.6l.5 3.2h-1zM282.2 128.6v6.3M259.3 140.2h6.4M274.3 140.2l3.3-.5v1z"/>
<path d="M274.3 140.2h9.9M94 168.1l1.1 3.2-.9 .2zM94 168.1l3.2 14.9h4.8M340.6 178.4l3.4-.5v1zM340.6 164v17.6M340.6 178.4h20.4M366.9 178.4h19.7M383.4 177.9l3.2 .5-3.2 .5zM386.6 164v17.6M105.5 181.4l-1.3 3.1"/>
<circle cx="24.9" cy="62.8" r="1.11"/>
<circle cx="204.5" cy="80.1" r="1.1"/>
<circle cx="289.9" cy="89.3" r="1.11"/>
<circle cx="104.8" cy="183" r="1.09"/>
</g>
<path d="M271.9 116.9h-14.8" fill="none" stroke="#000" stroke-width=".21" stroke-dasharray="15.2 1.3 1.3 1.3" stroke-dashoffset="7.4" stroke-linecap="butt"/>
<path d="M82.8 60.8v122.1" fill="none" stroke="#000" stroke-width=".21" stroke-dasharray="1.3 .6" stroke-dashoffset=".6" stroke-linecap="butt"/>
<path d="M330.4 241.1h-7.5" fill="none" stroke="#000" stroke-width=".21" stroke-dasharray="15.2 1.3 1.3 1.3" stroke-dashoffset="13.4" stroke-linecap="butt"/>
<path d="M318.7 237.1v8.1M314.7 241.1h8.1" fill="none" stroke="#000" stroke-width=".21" stroke-dasharray="15.2 1.3 1.3 1.3" stroke-dashoffset="13.1" stroke-linecap="butt"/>
<path d="M9.5 9.6h412.8v260.3h-412.8z" fill="none" stroke="#000" stroke-width=".5"/>
<path d="M73.8 60.8l4.6-.7v1.5zM73.8 182.9l4.6-.8v1.6zM88.4 169.1l1.2 3.1-1 .2zM45.1 67.8l1.6 2 1.2-2.6z" fill="#000"/>
<path d="M82.8 57.7l3.3-.5v1zM64 57.2l3.3 .5-3.3 .5zM67.3 38.6l3.3-.5v1.1zM112 38.1l3.3 .5-3.3 .6zM53.3 79.3l2.4 2.3-1.6-3zM94 168.1l.2 3.4 .9-.2zM142.8 113.5h1l-.5 3.3zM143.3 90.8l.5 3.4h-1zM189.7 56.7l3.3-.6v1.1zM171.2 56.1l3.4 .6-3.4 .5zM340.6 178.4l3.4-.5v1zM383.4 177.9l3.2 .5-3.2 .5zM250.6 53.8l3.3-.5v1zM235.1 53.3l3.3 .5-3.3 .5zM247.3 38.1l3.3 .5-3.3 .6zM260.3 38.6l3.3-.5v1.1zM257 50.1l3.3 .5-3.3 .6zM274.3 50.6l3.3-.5v1.1zM282.2 128.6l.5 3.2h-1zM281.7 101.8h1l-.5 3.3zM250.6 44.6l3.3-.5v1.1zM246.5 44.1l3.3 .5-3.3 .6zM274.3 140.2l3.3-.5v1zM262.4 139.7l3.3 .5-3.3 .5zM268.6 125.4l3.3 .9-.4 .9zM284.4 116.9v3.3l-1-.1zM228.4 93.8l.5 3.3h-1zM227.9 84.6h1l-.5 3.3z" fill="#808080"/>
<text font-size="7" x="371.2" y="268.7">B</text>
<g font-size="4.4">
<text x="69.8" y="61.4">B</text>
<text x="69.8" y="183.4">B</text>
<text x="242.2" y="185">SECTION B-B</text>
</g>
<g font-size="4.2">
<text x="34.1" y="8.1">8</text>
<text x="85.7" y="8.1">7</text>
<text x="137.3" y="8.1">6</text>
<text x="188.9" y="8.1">5</text>
<text x="240.5" y="8.1">4</text>
<text x="292.1" y="8.1">3</text>
<text x="343.7" y="8.1">2</text>
<text x="395.3" y="8.1">1</text>
<text x="5.1" y="46.4">D</text>
<text x="423.7" y="46.4">D</text>
<text x="5.1" y="111.4">C</text>
<text x="423.7" y="111.4">C</text>
<text x="5.2" y="176.5">B</text>
<text x="423.8" y="176.5">B</text>
<text x="248.3" y="232">SEE NOTES</text>
<text x="248.3" y="238.9">SEE NOTES</text>
<text x="5.2" y="241.6">A</text>
<text x="248.3" y="245.9">SEE NOTES</text>
<text x="423.8" y="241.6">A</text>
<text x="334" y="249.9">ROLL HOLDER, SPRING CAP</text>
<text x="248.5" y="253.4">5.48</text>
<text x="295.9" y="253.4">PAK</text>
<text x="248.5" y="260.8">DBC</text>
<text x="295.9" y="260.8">11/14/2024</text>
<text x="334" y="260.8">VX~02-00046</text>
<text x="416.1" y="260.9">A</text>
<text x="248.5" y="267.9">10/31/2024</text>
<text x="295.9" y="267.9">SINGLE PART ASSEMBLY</text>
<text x="386.5" y="267.9">2:1</text>
<text x="406.2" y="267.9">2 OF 2</text>
<text x="34.1" y="274.2">8</text>
<text x="85.7" y="274.2">7</text>
<text x="137.3" y="274.2">6</text>
<text x="188.9" y="274.2">5</text>
<text x="240.5" y="274.2">4</text>
<text x="292.1" y="274.2">3</text>
<text x="343.7" y="274.2">2</text>
<text x="395.3" y="274.2">1</text>
</g>
<g font-size="3.5" fill="#808080">
<text x="85.9" y="39.8">24</text>
<text x="231.6" y="39.8">4.85</text>
<text x="231.6" y="45.8">0.40</text>
<text x="265.6" y="51.8">7</text>
<text x="71.5" y="58.9">7.75</text>
<text x="178.1" y="57.8">7.60</text>
<text x="240.9" y="55">6.10</text>
<text x="26.7" y="63.9">44.50</text>
<text x="206.4" y="81.2">2.97 MMC</text>
<text x="291.7" y="90.5">11.70</text>
<text x="141.4" y="104.7">13</text>
<text x="276.5" y="125.1">123.2°</text>
<text x="285.2" y="141.4">4.30</text>
<text x="362" y="179.6">23</text>
<text x="106.7" y="184.1">52.50</text>
</g>
<g font-size="3.5">
<text x="56.3" y="66.7">A</text>
<text x="76.5" y="195.6">0.01</text>
<text x="85.7" y="195.6">A</text>
</g>
<g font-size="2.2">
<text x="248.3" y="227.6">MATERIAL</text>
<text x="248.3" y="235.3">FINISH</text>
<text x="248.3" y="242.1">COLOR</text>
<text x="334" y="243.4">DESCRIPTION</text>
<text x="248" y="249.5">EST. WEIGHT</text>
<text x="296" y="249.5">APPROVED BY</text>
<text x="248.2" y="257">ENGINEER</text>
<text x="296" y="256.8">APPROVED DATE</text>
<text x="334.5" y="256.8">PART NUMBER</text>
<text x="413.4" y="256.8">REV.</text>
<text x="248.5" y="264">RELEASE DATE</text>
<text x="295.9" y="264">CAD TYPE</text>
<text x="365.8" y="264">SIZE</text>
<text x="377.2" y="264">SCALE</text>
<text x="397.5" y="264">SHEET</text>
</g>
<g font-size="2.1">
<text x="296.1" y="227.3">UNLESS OTHERWISE SPECIFIED</text>
<text x="296.1" y="229.8">DIMENSIONS ARE IN MILLIMETERS</text>
<text x="296.1" y="232.3">DO NOT SCALE DRAWING</text>
<text x="295.8" y="235.3">TOLERANCES: SEE NOTES</text>
<text x="295.8" y="239.6">THIRD ANGLE</text>
<text x="295.8" y="242.1">PROJECTION</text>
</g>
</svg>
